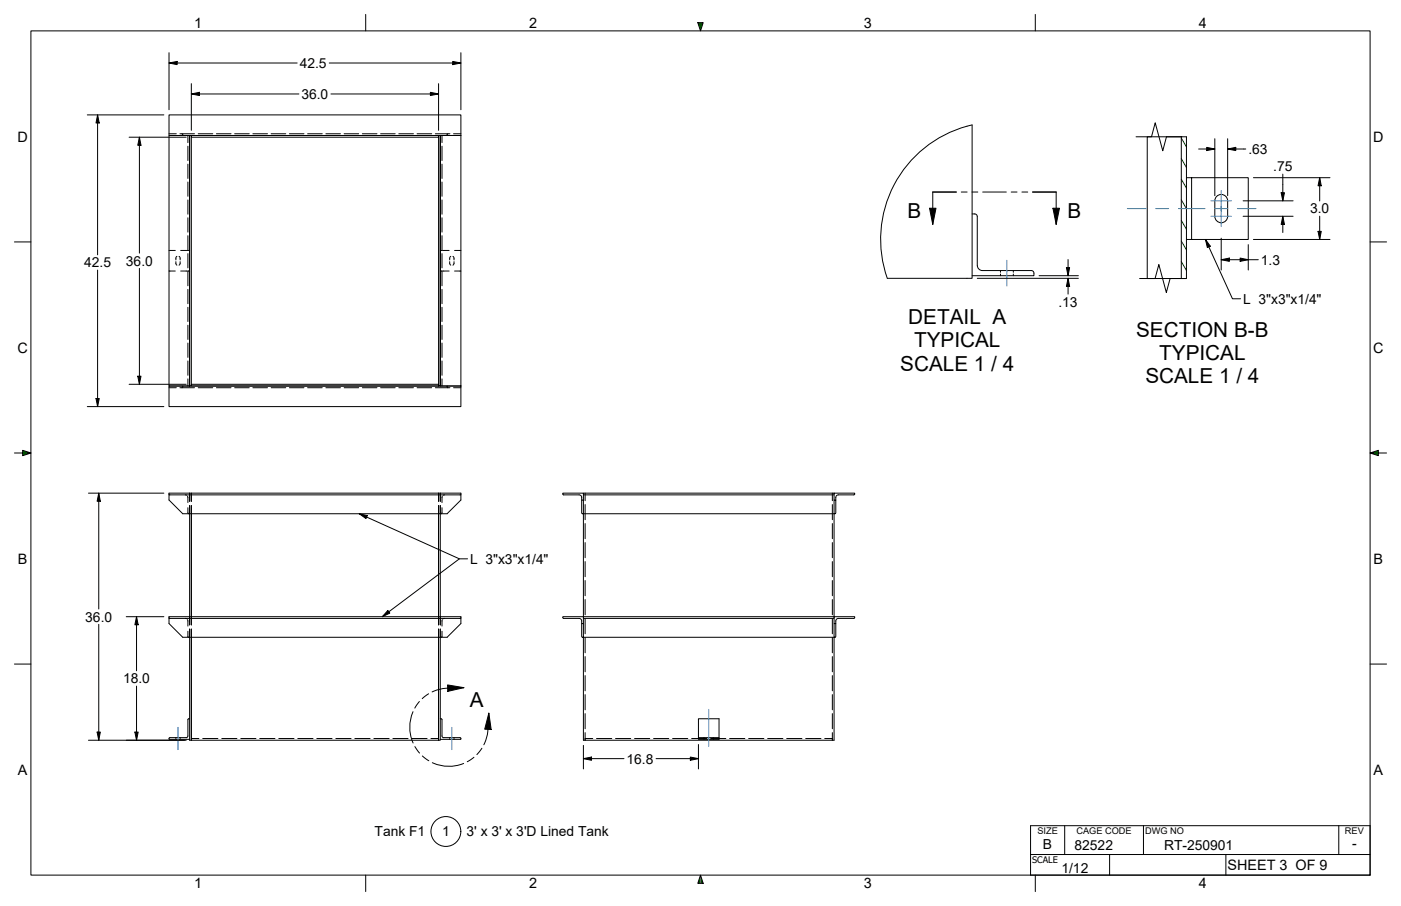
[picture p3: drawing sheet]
<svg xmlns="http://www.w3.org/2000/svg" width="432mm" height="279mm" viewBox="0 0 432 279" stroke-linecap="round" stroke-linejoin="round" font-family="sans-serif">
<path d="M364.1 55.3l1.6 2.7M364.1 48.9l1.6 2.8M364.1 42.6l1.6 2.7M364.1 74.3l1.6 2.8M364.1 68l1.6 2.7M364.1 61.6l1.6 2.8M364.1 80.7l1.6 2.7" fill="none" stroke="#008000" stroke-width=".31"/>
<g fill="none" stroke="#000" stroke-width=".31">
<path d="M52.1 35.4h89.9v6.4h-89.9zM52.1 41.8h6.3v77.2h-6.3zM52.1 41.3h2.2M55.5 41.3h4.4M56 41.3h.2M56.3 41.4v.2M56.3 41.7v.1M57.9 41.8v2.2M57.9 45.1v4.4M57.9 50.6v4.4M57.9 56.1v4.4M58.4 41.8h.6v77.2h-.6z"/>
<path d="M59 41.8h76.2v.5h-76.2zM61.1 41.3h4.5M66.7 41.3h4.5M72.3 41.3h4.5M77.9 41.3h4.5M83.6 41.3h4.5M89.2 41.3h4.5M94.8 41.3h4.5M100.4 41.3h4.5M106.1 41.3h4.5M111.7 41.3h4.5M117.3 41.3h4.5"/>
<path d="M122.9 41.3h4.5M128.5 41.3h4.6M134.2 41.3h4.5M135.2 41.8h6.8v77.2h-6.3v-77.2v77.2h-.5zM136.2 41.8v2.2M136.2 45.1v4.4M136.2 50.6v4.4M136.2 56.1v4.4M137.8 41.7v.1M137.8 41.4v.2M138.1 41.3h-.2M139.8 41.3h2.2"/>
<path d="M281.7 48.6a35.9 35.9 0 0 1 17.9-10.1v47.3h-26.1a36.2 36.2 0 0 1 8.2-37.2zM364.1 42.2h-10.5v43.7h10.5M364.1 42.2h1.6v43.7h-1.6M364.1 42.2v43.7M365.7 54.8h19v19.1h-17.4v-19.1M52.1 77.2h.1M52.3 77.2h1.7M54.5 79.1l-.3 .4v.7M55.2 79.1l.3 .2v.9M55.7 77.2h1.9M57.7 77.2h.3M57.9 61.7v4.4"/>
<path d="M57.9 67.2v4.4M57.9 72.7v4.4M57.9 78.2v4.4M58.1 77.2h.2M58.3 77.2h.1M135.7 77.2h.1M135.9 77.2h.1M136.1 77.2h.3M136.2 61.7v4.4M136.2 67.2v4.4M136.2 72.7v4.4M136.2 78.2v4.4"/>
<path d="M136.6 77.2h1.8M138.9 79.1l-.2 .2-.1 .9M139.6 79.1l.3 .4v.7M140.1 77.2h1.8M141.9 77.2h.1M299.6 66h.8a.79 .79 0 0 1 .8 .8v15.1a1.58 1.58 0 0 0 1.6 1.5h15.1M365.7 73.9h1.6M375 60.5a1.98 1.98 0 0 1 2.1-.4 1.98 1.98 0 0 1 1.3 1.8v4.8a1.98 1.98 0 0 1-2 2 1.98 1.98 0 0 1-2-2v-4.8zM52.1 83.6h.1M52.3 83.6h1.7M54.2 80.7v.7l.3 .4M55.5 80.7v.7l-.3 .4"/>
<path d="M55.7 83.6h1.9M57.7 83.6h.3M57.9 83.7v4.4M57.9 89.2v4.5M57.9 94.8v4.4M58.1 83.6h.2M58.3 83.6h.1M135.7 83.6h.1M135.9 83.6h.1M136.1 83.6h.3M136.2 83.7v4.4M136.2 89.2v4.5"/>
<path d="M136.2 94.8v4.4M136.6 83.6h1.8M138.6 80.7v.7l.3 .4M139.9 80.7v.7l-.3 .4M140.1 83.6h1.8M141.9 83.6h.1M308.4 83.4v.6M308.4 84.5v.5M312.3 83.4v.6M312.3 84.5v.5M317.9 83.4a.79 .79 0 0 1 .8 .8v.8h-19.1M52.1 119h89.9v6.4h-89.9z"/>
<path d="M52.1 119.6h2.2M55.5 119.6h4.4M56.2 119.5l-.2 .1M56.3 119.2v.2M56.3 119v.1M57.9 100.3v4.4M57.9 105.8v4.4M57.9 111.3v4.4M57.9 116.8v2.2M59 118.5h76.2v.5h-76.2zM61.1 119.6h4.5M66.7 119.6h4.5"/>
<path d="M72.3 119.6h4.5M77.9 119.6h4.5M83.6 119.6h4.5M89.2 119.6h4.5M94.8 119.6h4.5M100.4 119.6h4.5M106.1 119.6h4.5M111.7 119.6h4.5M117.3 119.6h4.5M122.9 119.6h4.5M128.5 119.6h4.6M134.2 119.6h4.5"/>
<path d="M136.2 100.3v4.4M136.2 105.8v4.4M136.2 111.3v4.4M136.2 116.8v2.2M137.8 119.2v.2M137.8 119v.1M137.9 119.5l.2 .1M139.8 119.6h2.2M52.1 152.6h89.9M52.1 152.3v.2M52.1 152.1h89.9v2.1l-4.2 4.2h-81.5l-4.2-4.2zM52.2 152.6h.1"/>
<path d="M57.1 152.6l.4 .1M57.8 153l.1 2M57.9 156.6v1.7M58 158.4h.2M58.4 152.1v2.5M58.4 155.9v36.8M59 152.1v2.5M59 155.9v36.8M135.2 152.1v2.5M135.2 155.9v36.8M135.7 152.1v2.5M135.7 155.9v36.8"/>
<path d="M136.1 158.4h-.1M136.2 156.6v1.7M136.3 153l-.1 2M137 152.6l-.4 .1M141.9 152.6h-.1M142 152.3v.2M179.3 154.2h.5v4.2l-.5-.2zM179.8 154.2v-2.1h-6.3l.2 .5h4.8a.79 .79 0 0 1 .8 .8v.8M179.8 152.6h77.3M179.8 152.3v-.2h77.3v.2M180.3 152.1v2.3M180.3 155.6v4.7"/>
<path d="M256.5 152.1v2.3M256.5 155.6v4.7M257.1 154.2h.5v4l-.3 .2h-.2zM257.1 154.2v-2.1h6.3l-.3 .5h-4.7a.79 .79 0 0 0-.8 .8v.8M180.3 161.5v4.6M180.3 167.3v4.7M180.3 173.2v4.7M180.3 179v4.7M256.5 161.5v4.6M256.5 167.3v4.7M256.5 173.2v4.7M256.5 179v4.7"/>
<path d="M52.1 190.7h89.9M52.1 190.4v.2M52.1 190.2h89.9v2.1l-4.2 4.2h-81.5l-4.2-4.2zM52.2 190.7h.1M57.1 190.7l.4 .1M57.8 191.1l.1 2M57.9 194.7v1.7M58 196.5h.2M58.4 194v34.3h76.8M59 194v34.3M135.2 194v34.3M135.7 194v34.3h-.5"/>
<path d="M136.1 196.5h-.1M136.2 194.7v1.7M136.3 191.1l-.1 2M137 190.7l-.4 .1M141.9 190.7h-.1M142 190.4v.2M179.3 192.3h.5v4.2l-.5-.2zM179.8 192.3v-2.1h-6.3l.2 .5h4.8a.79 .79 0 0 1 .8 .8v.8M179.8 190.2v-31.8h77.3v32M179.8 190.7h77.3M179.8 196.5h77.3v31.8h-77.3zM180.3 184.9v4.7"/>
<path d="M180.3 190.8v4.7M180.3 196.6v4.7M256.5 184.9v4.7M256.5 190.8v4.7M256.5 196.6v4.7M257.1 192.3h.5v4l-.3 .2h-.2zM257.1 192.3v-2.1h6.3l-.3 .5h-4.7a.79 .79 0 0 0-.8 .8v.8M257.1 190.2h-77.3v.2M180.3 202.5v4.7M180.3 208.3v4.7M180.3 214.2v4.7M256.5 202.5v4.7"/>
<path d="M256.5 208.3v4.7M256.5 214.2v4.7M54.2 227.5v.1M54.2 227.8v.2M55.5 227.5v.1M55.5 227.8v.2M57.4 227.5h-5l-.3 .5h6.3M57.9 227l-.5 .5M58.4 221.7l-.5 .2v5M59 227.8h2.3M62.5 227.8h4.7M68.3 227.8h4.7"/>
<path d="M74.2 227.8h4.7M80.1 227.8h4.7M85.9 227.8h4.7M91.8 227.8h4.7M97.6 227.8h4.7M103.5 227.8h4.7M109.4 227.8h4.7M115.2 227.8h4.7M121.1 227.8h4.7M127 227.8h4.6M132.8 227.8h2.4M135.7 221.7h.3"/>
<path d="M136 221.7l.2 .2v5M136.2 227l.5 .5M136.8 227.5h5l.2 .5h-6.3M138.6 227.5v.1M138.6 227.8v.2M139.9 227.5v.1M139.9 227.8v.2M180.3 227.8h2.4M180.3 220.1v4.6M180.3 225.9v2.4M183.9 227.8h4.7M189.7 227.8h4.7"/>
<path d="M195.6 227.8h4.7M201.4 227.8h4.7M207.3 227.8h4.7M213.2 227.8h4.6M215.3 227.5v-5.8h6.3v6.3h-6.3v-.5h6.3M217 227.5v.1M217 227.8v.2M219 227.8h4.7M219.9 227.5v.1M219.9 227.8v.2M224.9 227.8h4.7M230.7 227.8h4.7"/>
<path d="M236.6 227.8h4.7M242.5 227.8h4.7M248.3 227.8h4.7M254.2 227.8h2.3M256.5 220.1v4.6M256.5 225.9v2.4"/>
</g>
<g fill="#008000">
<path d="M215.9 269.9l.8 2.5h-.8z"/>
<path d="M215.9 269.9v2.5h-.8z"/>
<path d="M215.1 7h1.6l-.8 2.5z"/>
<path d="M422.3 139.7l2.5-.8v1.6z"/>
<path d="M7 138.9l2.5 .8-2.5 .8z"/>
</g>
<g fill="none" stroke="#000" stroke-width=".31">
<path d="M9.5 9.5h412.8v260.4h-412.8zM52.1 16.3v17.5M52.1 19.4l2.5-.5v1zM52.1 19.4h39.5M101.5 19.4h40.5M112.7 4.4v5.1M139.5 18.9l2.5 .5-2.5 .5zM142 16.3v17.5M215.1 7h1.6l-.8 2.5zM319.1 4.4v5.1M26.9 35.4h23.6M30.1 35.4l.5 2.5h-1z"/>
<path d="M30.1 35.4v43.2M59 25.8v14.4M59 29l2.5-.5v1zM59 29h33.1M102 29h33.2M132.7 28.5l2.5 .5-2.5 .5zM135.2 25.8v14.4M39.8 42.3h17.6M43 42.3l.5 2.5h-1zM43 42.3v35.8M294.8 59.2h-7.3v10M296.3 59.2h1.8"/>
<path d="M299.6 59.2h1.8M302.9 59.2h7.3M311.7 59.2h1.8M315 59.2h1.8M318.2 59.2h7.3v10M350.1 42.2h4.8l1.1-4.3 2.4 8.6 1.1-4.3h4.8M369.4 46h5M371.9 45.4l2.5 .6-2.5 .4zM374.4 42.8v17.5M378.4 46l2.5-.6v1zM378.4 46h5.6M378.4 42.8v17.5"/>
<path d="M386.3 54.8h23.6M394.9 59.4h1l-.5 2.5zM395.4 53.7v8.2M406.7 54.8v7.2M406.7 54.8l.5 2.5h-1zM4.4 74.6h5.1M286.5 64.2h2l-1 5zM324.5 64.2h2l-1 5zM371.5 73.9l8.4 18.2h2.5M371.5 73.9l1.5 2-.9 .4zM376.4 73.4v9.9M382.2 79.6l2.5 .5-2.5 .5z"/>
<path d="M383.1 61.9h15.4M383.1 66.7h15.4M384.7 75.4v7.9M386.3 73.9h23.6M395.4 66.7v5M395.4 66.7l.5 2.5h-1zM406.2 71.4h1l-.5 2.5zM406.7 66.7v7.2M422.3 74.6h5.1M30.1 83.3v42.1M43 82.8v35.7M301.2 85.8h9"/>
<path d="M310.4 85.8h22M320.3 85h12.1M328.7 82.5h1l-.5 2.5zM329.2 80v5M329.2 85.8v4.9M329.2 85.8l.5 2.5h-1zM351.2 85.9h4.8l1.2-4.3 2.3 8.6 1.1-4.3h4.8M376.4 80.1l2.5-.5v1zM376.4 80.1h11.4M39.8 118.5h17.6M42.5 116h1l-.5 2.5zM4.4 139.7h5.1l-2.5-.8v1.6l2.5-.8"/>
<path d="M26.9 125.4h23.6M29.6 122.9h1l-.5 2.5zM422.3 139.7l2.5-.8v1.6l-2.5-.8h5.1M27.3 152.1h23.2M30.4 152.1v35.7M30.4 152.1l.5 2.5h-1zM110.7 158.4l30.9 13.9h2.5M110.7 158.4l2.5 .6-.4 .9zM141.6 172.3l-23.8 17.9M30.4 192.5v35.8M38.9 190.2h11.6M42.1 190.2v16.7"/>
<path d="M42.1 190.2l.5 2.5h-1zM119.5 188.3l.6 .8-2.3 1.1zM4.4 204.8h5.1M42.1 211.6v16.7M127.3 219.5a12 12 0 0 0 0 9.6M129.3 216.3l-1.5 2.1M132.1 214l-2 1.5M137.9 211.2l5.1 .9-5 1.1zM143 212.1l-5 .1a12.1 12.1 0 0 0-4.8 1.2M150.7 219.9l-.3 5a11.6 11.6 0 0 1-1.3 4.8M150.7 219.9l.7 5.1-2-.1zM422.3 204.8h5.1"/>
<path d="M27.3 228.3h27.5M29.9 225.8h1l-.5 2.5zM41.6 225.8h1l-.5 2.5zM54.9 228.3h2.5M127.9 230.2l1.4 2M130.2 233.1l2 1.5M133.2 235.2a12.1 12.1 0 0 0 9.7 .2M146.1 233.5l-2.1 1.4M148.5 230.8l-1.5 1.9M179.8 229.9v7.2M179.8 234l2.5-.5v1zM179.8 234h12.5"/>
<path d="M202.2 234h13.1M212.8 233.5l2.5 .5-2.5 .5zM215.3 229.6v7.5M317.6 254.6h104.7v15.3h-104.7zM328.1 254.6v8.9M352.4 254.6v8.9M412.6 254.6v8.9M112.7 269.9v5.1M215.9 269.9l.8 2.5h-1.6zM317.6 263.5h104.7M319.1 269.9v5.1M342 263.5v6.4"/>
<path d="M377.8 263.5v6.4"/>
<circle cx="137.4" cy="256.4" r="4.6"/>
</g>
<g fill="#000">
<path d="M52.1 19.4l2.5-.5v1z" fill-rule="evenodd"/>
<path d="M139.5 18.9l2.5 .5-2.5 .5z" fill-rule="evenodd"/>
<path d="M30.1 35.4l.5 2.5h-1z" fill-rule="evenodd"/>
<path d="M59 29l2.5-.5v1z" fill-rule="evenodd"/>
<path d="M132.7 28.5l2.5 .5-2.5 .5z" fill-rule="evenodd"/>
<path d="M43 42.3l.5 2.5h-1z" fill-rule="evenodd"/>
<path d="M371.9 45.4l2.5 .6-2.5 .4z" fill-rule="evenodd"/>
<path d="M378.4 46l2.5-.6v1z" fill-rule="evenodd"/>
<path d="M394.9 59.4h1l-.5 2.5z" fill-rule="evenodd"/>
<path d="M406.7 54.8l.5 2.5h-1z" fill-rule="evenodd"/>
<path d="M286.5 64.2h2l-1 5z" fill-rule="evenodd"/>
<path d="M324.5 64.2h2l-1 5z" fill-rule="evenodd"/>
<path d="M371.5 73.9l1.5 2-.9 .4z" fill-rule="evenodd"/>
<path d="M376.4 80.1l2.5-.5v1z" fill-rule="evenodd"/>
<path d="M395.4 66.7l.5 2.5h-1z" fill-rule="evenodd"/>
<path d="M406.2 71.4h1l-.5 2.5z" fill-rule="evenodd"/>
<path d="M328.7 82.5h1l-.5 2.5z" fill-rule="evenodd"/>
<path d="M329.2 85.8l.5 2.5h-1z" fill-rule="evenodd"/>
<path d="M382.2 79.6l2.5 .5-2.5 .5z" fill-rule="evenodd"/>
<path d="M42.5 116h1l-.5 2.5z" fill-rule="evenodd"/>
<path d="M29.6 122.9h1l-.5 2.5z" fill-rule="evenodd"/>
<path d="M30.4 152.1l.5 2.5h-1z" fill-rule="evenodd"/>
<path d="M110.7 158.4l2.5 .6-.4 .9z" fill-rule="evenodd"/>
<path d="M42.1 190.2l.5 2.5h-1z" fill-rule="evenodd"/>
<path d="M119.5 188.3l.6 .8-2.3 1.1z" fill-rule="evenodd"/>
<path d="M137.9 211.2l5.1 .9-5 1.1z" fill-rule="evenodd"/>
<path d="M29.9 225.8h1l-.5 2.5z" fill-rule="evenodd"/>
<path d="M41.6 225.8h1l-.5 2.5z" fill-rule="evenodd"/>
<path d="M150.7 219.9l.7 5.1-2-.1z" fill-rule="evenodd"/>
<path d="M179.8 234l2.5-.5v1z" fill-rule="evenodd"/>
<path d="M212.8 233.5l2.5 .5-2.5 .5z" fill-rule="evenodd"/>
</g>
<g fill="none" stroke="#0080ff" stroke-width=".31">
<path d="M376.4 58.8v6.3M347.5 64.3h5.7M356.2 64.3h4M363.2 64.3h8.2M373.2 66.7h6.4M373.2 61.9h6.4M374.4 64.3h4M376.4 63.5v6.4M381.4 64.3h5.7M310.3 80.3v7.9M218.4 218.8v11.3M54.9 224.3v6.9"/>
<path d="M139.3 224.3v6.9"/>
</g>
<g font-size="6.4">
<text x="279.7" y="67.3">B</text>
<text x="329" y="67.3">B</text>
<text x="280" y="99.9">DETAIL A</text>
<text x="281.7" y="107.1">TYPICAL</text>
<text x="350.2" y="103.8">SECTION B-B</text>
<text x="357.3" y="111">TYPICAL</text>
<text x="277.5" y="114.3">SCALE 1 / 4</text>
<text x="353" y="118.2">SCALE 1 / 4</text>
<text x="144.8" y="218.1">A</text>
</g>
<g font-size="4.4">
<text x="59.9" y="8.6">1</text>
<text x="163.1" y="8.6">2</text>
<text x="266.3" y="8.6">3</text>
<text x="369.4" y="8.6">4</text>
<text x="5.4" y="43.6">D</text>
<text x="423.2" y="43.6">D</text>
<text x="5.4" y="108.8">C</text>
<text x="423.2" y="108.8">C</text>
<text x="5.5" y="173.8">B</text>
<text x="423.3" y="173.8">B</text>
<text x="5.5" y="238.9">A</text>
<text x="423.3" y="238.9">A</text>
<text x="378.3" y="268.3">SHEET 3 OF 9</text>
<text x="59.9" y="274">1</text>
<text x="163.1" y="274">2</text>
<text x="266.3" y="274">3</text>
<text x="369.4" y="274">4</text>
</g>
<g font-size="4.3">
<text x="92.4" y="20.9">42.5</text>
<text x="92.9" y="30.5">36.0</text>
<text x="384.8" y="47.5">.63</text>
<text x="392.4" y="52.9">.75</text>
<text x="403.8" y="65.8">3.0</text>
<text x="25.9" y="82.4">42.5</text>
<text x="38.8" y="81.9">36.0</text>
<text x="388.6" y="81.6">1.3</text>
<text x="326.2" y="94.6">.13</text>
<text x="383.1" y="93.7">L 3&quot;x3&quot;x1/4&quot;</text>
<text x="144.9" y="173.9">L 3&quot;x3&quot;x1/4&quot;</text>
<text x="26.3" y="191.7">36.0</text>
<text x="37.9" y="210.7">18.0</text>
<text x="193.1" y="235.5">16.8</text>
<text x="115.5" y="257.9">Tank F1</text>
<text x="136.3" y="258">1</text>
<text x="143.8" y="257.9">3' x 3' x 3'D Lined Tank</text>
<text x="321.5" y="261.9">B</text>
<text x="331.2" y="262.2">82522</text>
<text x="358.8" y="262.2">RT-250901</text>
<text x="416.7" y="261.5">-</text>
<text x="327.2" y="269.3">1/12</text>
</g>
<g font-size="2.8">
<text x="319.7" y="257.2">SIZE</text>
<text x="331.8" y="257.2">CAGE CODE</text>
<text x="352.9" y="257.2">DWG NO</text>
<text x="414.5" y="257.2">REV</text>
<text x="318.1" y="266.1">SCALE</text>
</g>
</svg>
